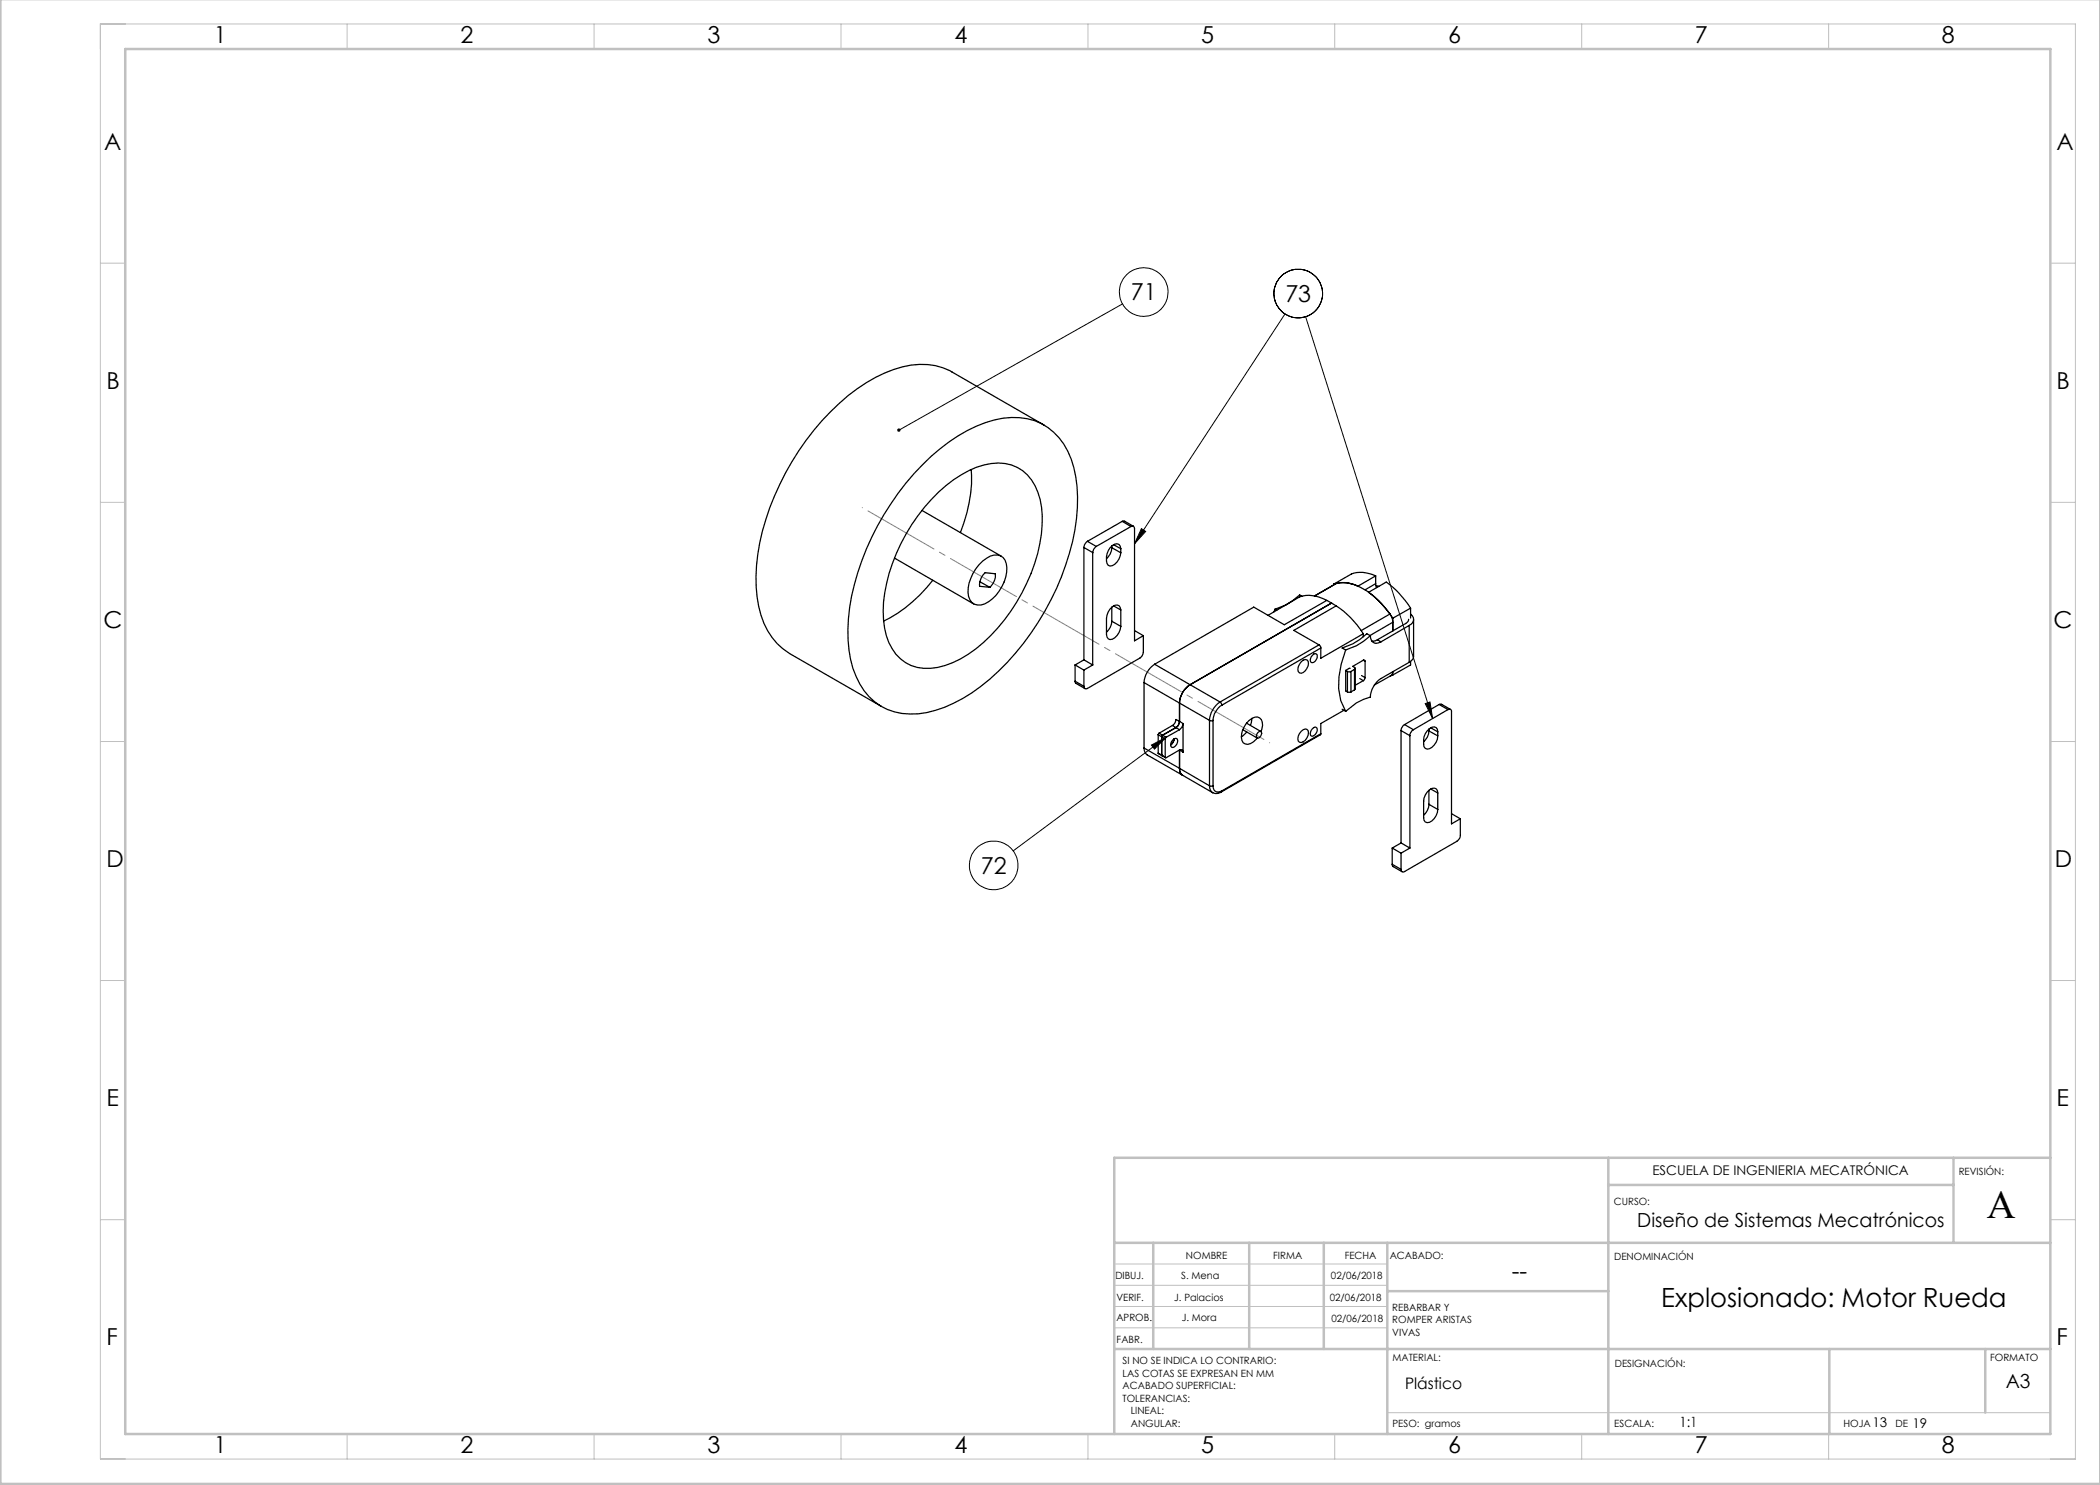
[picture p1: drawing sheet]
<svg xmlns="http://www.w3.org/2000/svg" width="420mm" height="297mm" viewBox="0 0 420 297" stroke-linecap="round" stroke-linejoin="round" font-family="sans-serif">
<!-- layer: Capa 1 -->
<g fill="none" stroke="#000" stroke-width=".2">
<path d="M224.5 60.8l-44.7 25.2M257 62.8l-30.1 46M261.1 63.4l25.4 80.3M228.3 105.7l.8 .6-2.2 2.5zM230.3 149l2.9-1.5-2.3 2.3zM233.2 147.5l-30.6 22.7M285 140.7l1-.3 .5 3.3z"/>
<circle cx="228.7" cy="58.4" r="4.9"/>
<circle cx="259.6" cy="58.7" r="4.9"/>
<circle cx="198.8" cy="173.1" r="4.9"/>
</g>
<path d="M253.9 148.6l-81.5-47.1" fill="none" stroke="#808080" stroke-width=".2" stroke-dasharray="15.2 1.3 1.3 1.3" stroke-dashoffset="-1.3"/>
<g fill="none" stroke="#c0c0c0" stroke-width=".2">
<path d="M20.1 4.8h395v287h-395zM69.4 4.8v5M118.8 4.8v5M168.2 4.8v5M217.6 4.8v5M266.9 4.8v5M316.3 4.8v5M365.7 4.8v5M20.1 52.6h4.9M410.1 52.6h5M20.1 100.5h4.9M410.1 100.5h5"/>
<path d="M20.1 148.3h4.9M410.1 148.3h5M20.1 196.1h4.9M410.1 196.1h5M20.1 243.9h4.9M222.8 257.1h54.7M222.8 252.8h54.7M410.1 243.9h5M222.8 261.3h54.7M222.8 265.6h54.7M69.4 286.8v5M118.8 286.8v5"/>
<path d="M168.2 286.8v5M217.6 286.8v5M266.9 286.8v5M277.5 282.5h132.6M316.3 286.8v5M365.7 286.8v5"/>
</g>
<g fill="none" stroke="#c0c0c0" stroke-width=".5">
<path d="M.1 -.1v296.9h419.9M25 9.8h385.1v277h-385.1zM321.6 237h69.1M321.7 231.6v55.2M390.7 231.6v17M410.1 231.6h-187.3v55.2M222.8 248.6h187.3M230.6 248.6v21.2M249.8 248.6v21.2M264.8 248.6v21.2M277.5 248.6v38.2M277.6 258.2h44.1"/>
<path d="M222.8 269.8h187.3M365.9 269.8v17M397.1 269.8v12.7"/>
</g>
<path d="M179.5 85.8v.4l.3-.2-.3 .2a.33 .33 0 0 0 .5 .1 .33 .33 0 0 0 0-.5 .33 .33 0 0 0-.5 0zM228.3 105.7l.8 .6-2.2 2.5zM230.3 149l2.9-1.5-2.3 2.3zM285 140.7l1-.3 .5 3.3z" fill="#000"/>
<g fill="none" stroke="#000" stroke-width=".25">
<path d="M184.5 93a31.9 31.9 0 0 1 14.4-9 12.3 12.3 0 0 1 12.9 3.6 18 18 0 0 1 3.7 11.8 47.3 47.3 0 0 1-7.9 25.1 46.2 46.2 0 0 1-15.1 15.2 20.1 20.1 0 0 1-12.1 3 11.6 11.6 0 0 1-9.2-7.4 27.6 27.6 0 0 1-.9-16.1 53.7 53.7 0 0 1 14.2-26.2zM187.7 98.4a18.6 18.6 0 0 1 12-5.8 8.1 8.1 0 0 1 7.9 5.9 20.3 20.3 0 0 1-.1 12.2 36.3 36.3 0 0 1-13.9 20.2 14.1 14.1 0 0 1-10.2 2.6 9 9 0 0 1-6.5-7.9 28 28 0 0 1 3.3-16.9 37.8 37.8 0 0 1 7.5-10.3zM194.2 93.9a27.6 27.6 0 0 1-2.1 12.6M208.8 85l-18.4-10.6a13.7 13.7 0 0 0-11.7-.5 35.7 35.7 0 0 0-14.3 10.2 53.7 53.7 0 0 0-12.8 26.8 24.6 24.6 0 0 0 1.9 15.2 12.3 12.3 0 0 0 4.4 4.6l18.4 10.6M178.9 111.6l15.8 9.2M184.4 102.1l15.8 9.1M186.5 116.1a28.5 28.5 0 0 1-9.8 8.1M195.8 112.9a5 5 0 0 1 3.7-1.9 2.17 2.17 0 0 1 1.9 2.5 8.4 8.4 0 0 1-4.5 7.3 2.26 2.26 0 0 1-2.3-.1 2.26 2.26 0 0 1-1-2.2 8.7 8.7 0 0 1 2.2-5.6zM196 116.3l2 1.2M197 114.5l2.1 .3a3.4 3.4 0 0 1-1.1 2.7l-2.1-.2a3.4 3.4 0 0 1 1.1-2.8zM216.8 109.5v22.5M216.8 109.5l1.7 1"/>
<path d="M217.5 108.3a1.6 1.6 0 0 0-.7 1.2M217.5 108.3l1.8 1M218.5 110.5v22.5M219.3 109.3a1.6 1.6 0 0 0-.8 1.2M222.4 109.5a3 3 0 0 1-1.1 2.3M222.4 109.5l1.8 1.1M222.4 109.2v.3M222.7 108.9l1.5 .8M224.2 109.7l-.4-.8a1.42 1.42 0 0 0-1.8 .7 3.2 3.2 0 0 0-.3 3.5 1.39 1.39 0 0 0 1.7-.7l.4-.6 .4-1.2M224.2 109.7v.9M224.4 104.3l.5-.1 1.8 1.1M224.4 104.3l1.8 1"/>
<path d="M224.4 104.3l-6.9 4M226.2 105.3a.44 .44 0 0 1 .5 0 .44 .44 0 0 1 .2 .4v22.5l1.8-1.1M226.2 105.3l-6.9 4M260.4 119.2l-.5-.2-2.7 2-2.2 .8M266.7 116.8v.1M267.3 116.7a8.7 8.7 0 0 1 7.2 2.4l1.2 1.1 2.3 2.6M267.3 116.7l-4.4 2.5M275.1 115.2l-3.5 2a6.2 6.2 0 0 0-4.9-.4M275.1 116.7l.2 .8M275.1 115.2a6.1 6.1 0 0 0-4.8-.4l-3.6 2M275.1 115.2v1.5M275.1 116.7l-2.1 1.3"/>
<path d="M275.2 117.1l.6 .2M215 136.2l.1 .4 1.9 1.1M215 133l1.8 1M215 136.2l1.8 1.1M215 133v3.2M216.8 134v3.3M216.8 132l1.7 1M216.8 132l-1.8 1M218.5 133l-1.7 1M222.4 124.2a3 3 0 0 1-1.1 2.2M222.4 121.4v2.8M222.4 124.2l1.8 1.1"/>
<path d="M222.7 121.2l1.5 .8M224.2 122l-.4-.9a1.42 1.42 0 0 0-1.8 .7l-.6 1.2-.1 .6v3.3l.4 .9a1.39 1.39 0 0 0 1.7-.7l.4-.6 .4-1.2M224.2 122v3.3M226.9 126.1l1.8 1M228.7 127.1v3.3a1.62 1.62 0 0 1-.7 1.2l-10.5 6.1a.44 .44 0 0 1-.5 0 .44 .44 0 0 1-.2-.4M228.8 136.5l13.1 7.6M228.8 136.5v13.1M230.9 132.9a4.8 4.8 0 0 0-2.1 3.6M230.9 132.9l7.1 4M238 136.9a4.6 4.6 0 0 0-2.1 3.7v3.7M238 136.9l6 3.5M255 121.8l-.2 .5"/>
<path d="M255 121.8l.3 .3M260.2 132.4l.4-.4 .5-.1 .3 .1a1.79 1.79 0 0 1-1.2 2.7l-.3-.1a1.3 1.3 0 0 1 0-1.7zM262.5 131.1l.2-.3h.5a1.15 1.15 0 0 1-.9 1.7 .96 .96 0 0 1 .2-1.4zM263.8 129l.3 .3 .1 .3M263.8 129l-19.8 11.4M264.2 129.6l-19.8 11.4M265.4 120.1a6.8 6.8 0 0 0-5.5-.7l-6.3 3.7M265.4 120.1l-8.5 4.9-6.1-3.6-19.9 11.5M265.4 120.1l.9 .5M266.3 120.6l-28.3 16.3M266.3 120.6l.9 .6M267.2 121.2a18.1 18.1 0 0 1 5.5 5.5"/>
<path d="M267.2 121.2l-8.4 4.9 5 2.9M269.1 130a16.2 16.2 0 0 0-1 10.1l1 2.2M269.1 134.1l.4 .2M269.1 134.1v4.1l.4 .2M269.5 134.3h.7M269.5 138.4h.7M269.5 134.3v4.1M269.8 133.7h.1M269.8 133.7l-.7 .4M270.2 134.3v4.1M270.9 133.9l-.7 .4M270.9 133.9v4.1"/>
<path d="M270.9 138l-.7 .4M271 133.7v4.1l-.1 .2M272 135.7l.7 .4M272.3 135.1l.7 .4M272.7 132a.21 .21 0 0 1 .2 0 .21 .21 0 0 1 .1 .3M272.7 132l-2.2 1.3 .5 .3-.1 .3M272.7 136.1l-1.7 1M272.7 126.7l-8.5 5v-2.1M272.7 126.7v.6M272.7 132l.3 .3M273 135.5l-.3 .6M273 132.3v3.2"/>
<path d="M274.1 127.1a1.3 1.3 0 0 0 .6 1.4 1.3 1.3 0 0 0 1.5-.1M274.1 127.1l-1.4 1.2-1.4 .8-2.2 .9M274.1 127.1l-.7-.4-1.4 1.2-1.4 .9-2.2 .8 .7 .4M275.5 127.9l-1.1 .3M275.5 127.9l.7 .5M278 122.8l.3 .6 .3 1.1-4.6 2.6M278 122.8l-5.8 3.3M278.6 135v-.6l-.4 .7-3.4 1.9M278.6 123.6v2.6M278.6 135l-.5 .2M281.7 123.9l-.1 .4-.5 .4-5.6 3.2M281.8 132.5l-5.6 3.2a4.8 4.8 0 0 0-2.1 3.7l-1.4 .5-1.4 .7-2.2 1.7"/>
<path d="M281.8 125.1l-5.6 3.3M281.8 125.1v7.4M282.1 122.8a1.25 1.25 0 0 1 .6 1.3 1.25 1.25 0 0 1-.9 1M282.1 121.6a18.7 18.7 0 0 0-4.9-5.2l-3.5 2.1a18.4 18.4 0 0 1 4.9 5.1M282.1 121.6l-3.5 2M282.1 121.6v2M282.1 132.3v.7l-3.5 2M282.7 123.9v7.3a1.42 1.42 0 0 1-.9 1.3M228.8 149.6a1.55 1.55 0 0 0 .6 1.4l7.1 4M228.8 149.6l7.1 4.1M231.6 150.6l.8 .5M231.6 147l.7 .4"/>
<path d="M231.6 150.6l.7 .4M231.6 147v3.6M231.8 146.6l-.2 .4M231.8 146.6l.7 .4M232.3 151l.1 .1M232.3 147.4v3.6M232.3 147.4l.7 .4M232.3 151l.7 .4M232.4 151.1l.7 .4M232.5 147l-.2 .4M232.5 147l.7 .5M233 147.8v3.6"/>
<path d="M233.2 147.5l-.2 .3M234.5 145.1l1.4 .8M234.5 145.1l-2.7 1.5M234.6 148l.5-.3h.2a1.15 1.15 0 0 1-1 1.7 1.05 1.05 0 0 1 .3-1.4zM234.8 147.8a1.62 1.62 0 0 1-.7 1.2 1.62 1.62 0 0 0 .7-1.2zM235.9 153.7a1.44 1.44 0 0 0 .6 1.3M235.9 144.3a1.61 1.61 0 0 1-.7 1.2l-2.7 1.5M235.9 144.3l-.7-.4a1.62 1.62 0 0 1-.7 1.2M235.9 150a.44 .44 0 0 1 .5 0 .44 .44 0 0 1 .2 .4M235.9 150l-2.7 1.5-.2-.1M235.9 150h.1M235.9 150v3.7"/>
<path d="M235.9 150l.7 .4M235.9 144.3l.7 .4M235.9 153.7l6 3.5M235.9 145.9l-2.7 1.6M236.5 155l6 3.5M236.6 144.7a1.61 1.61 0 0 1-.7 1.2M236.6 144.7v5.7M241.9 144.1l.2 .1 .5-.1M241.9 157.2h.7M241.9 157.2a1.56 1.56 0 0 0 .6 1.3M241.9 144.1v13.1M242.6 157.2a1.09 1.09 0 0 0 .5 1.1 1.09 1.09 0 0 0 1.3-.1"/>
<path d="M242.6 144.1v13.1M244 140.4a4.8 4.8 0 0 0-2.1 3.7M244 140.4l.4 .6M244.3 158.4a1.67 1.67 0 0 1-1.8 .1M244.4 141a3.9 3.9 0 0 0-1.8 3.1M244.4 158.2l-.1 .2M249.3 144.6l2.9 1.7M249.3 146.4l-1.1 1M250.4 143.7a3.9 3.9 0 0 0-1.8 4.9 2.06 2.06 0 0 0 2.9-1l-2.9-1.7M250.4 143.7a1.33 1.33 0 0 1 1.6-.1 1.33 1.33 0 0 1 .5 1.5l-.3 1.2M250.4 143.7l-.3 1.4M251.6 146.5l.6-.2a.86 .86 0 0 1-.8 1.3l-.1-.6z"/>
<path d="M260.2 146.3l.4-.4 .5-.1 .3 .1a1.29 1.29 0 0 1 0 1.7 1.1 1.1 0 0 1-1.8 .6 1.96 1.96 0 0 1 .6-1.9zM262.5 145.7l.5-.3 .2 .1a1.16 1.16 0 0 1-.9 1.7 1 1 0 0 1 .2-1.5zM264.2 146.8l-.1 .1-19.8 11.5M264.2 146.8l-19.8 11.4M268.4 141.8l.7 .5M268.8 142.1l-4.6 2.6v2.1M280.2 146.1v22.5M280.2 146.1l1.8 1M280.9 144.9a1.62 1.62 0 0 0-.7 1.2M280.9 144.9l1.8 1M282 147.1v22.5M282.7 145.9a1.62 1.62 0 0 0-.7 1.2"/>
<path d="M285.8 146.2a3 3 0 0 1-1.1 2.2M285.8 146.2l1.7 1M285.8 145.8v.4M285.8 158.1v2.8M286.1 145.6l1.4 .8M286.1 157.8l1.4 .8M287.5 146.4v-.5l-.3-.4a1.42 1.42 0 0 0-1.8 .7 3.3 3.3 0 0 0-.4 3.5 1.42 1.42 0 0 0 1.8-.7l.7-1.2v-.6M287.5 158.6v-.5l-.3-.3a1.42 1.42 0 0 0-1.8 .6l-.6 1.3-.1 .6v3.2l.1 .5 .2 .4a1.42 1.42 0 0 0 1.8-.7l.7-1.2v-.6M287.5 146.4v.8M287.5 158.6v3.3M287.8 140.9h.5l1.8 1M287.8 140.9l1.8 1"/>
<path d="M287.8 140.9l-6.9 4M289.6 141.9a.44 .44 0 0 1 .5 0 .44 .44 0 0 1 .2 .4v22.5l1.8-1M289.6 141.9l-6.9 4M278.4 172.9l.2 .4 1.8 1M278.4 169.6l1.8 1M278.4 172.9l1.8 1M278.4 169.6v3.3M280.2 170.6v3.3M280.2 168.6l1.8 1M280.2 168.6l-1.8 1M282 169.6l-1.8 1M285.8 160.9a3 3 0 0 1-1.1 2.2"/>
<path d="M285.8 160.9l1.7 1M290.3 162.7l1.8 1.1M292.1 163.8v3.2a1.38 1.38 0 0 1-.7 1.3l-10.5 6a.44 .44 0 0 1-.5 0 .44 .44 0 0 1-.2-.4"/>
</g>
<text font-size="8" x="397.4" y="243.7">A</text>
<text font-size="5.3" x="332.2" y="261.3">Explosionado: Motor Rueda</text>
<g font-size="4.7">
<text x="42.7" y="8.6">1</text>
<text x="92.1" y="8.6">2</text>
<text x="141.5" y="8.6">3</text>
<text x="190.9" y="8.6">4</text>
<text x="240.2" y="8.6">5</text>
<text x="289.6" y="8.6">6</text>
<text x="339" y="8.6">7</text>
<text x="388.4" y="8.6">8</text>
<text x="20.8" y="29.9">A</text>
<text x="411.3" y="29.9">A</text>
<text x="226.2" y="60.1">71</text>
<text x="257.1" y="60.4">73</text>
<text x="21.3" y="77.8">B</text>
<text x="411.3" y="77.8">B</text>
<text x="20.7" y="125.5">C</text>
<text x="410.7" y="125.6">C</text>
<text x="21.3" y="173.4">D</text>
<text x="410.9" y="173.4">D</text>
<text x="196.2" y="174.8">72</text>
<text x="21.3" y="221.2">E</text>
<text x="411.3" y="221.2">E</text>
<text x="302.4" y="255.9">--</text>
<text x="21.3" y="269.1">F</text>
<text x="411.3" y="269.1">F</text>
<text x="42.8" y="290.6">1</text>
<text x="92.1" y="290.6">2</text>
<text x="141.5" y="290.6">3</text>
<text x="190.9" y="290.6">4</text>
<text x="240.3" y="290.6">5</text>
<text x="289.6" y="290.6">6</text>
<text x="339" y="290.6">7</text>
<text x="388.4" y="290.6">8</text>
</g>
<g font-size="3.9">
<text x="327.5" y="245.4">Diseño de Sistemas Mecatrónicos</text>
<text x="401.1" y="277.7">A3</text>
</g>
<text font-size="3.2" x="281" y="277.9">Plástico</text>
<text font-size="2.8" x="335.9" y="285.4">1:1</text>
<g font-size="2.7">
<text x="330.5" y="235">ESCUELA DE INGENIERIA MECATRÓNICA</text>
<text x="374.5" y="285.5">13</text>
<text x="382.5" y="285.5">19</text>
</g>
<g font-size="2">
<text x="391.8" y="235">REVISIÓN:</text>
<text x="322.8" y="241">CURSO:</text>
<text x="237.2" y="251.8">NOMBRE</text>
<text x="254.6" y="251.7">FIRMA</text>
<text x="268.9" y="251.9">FECHA</text>
<text x="277.9" y="251.9">ACABADO:</text>
<text x="223.1" y="255.9">DIBUJ.</text>
<text x="236.2" y="255.9">S. Mena</text>
<text x="266.2" y="255.9">02/06/2018</text>
<text x="322.8" y="252">DENOMINACIÓN</text>
<text x="223.3" y="260.1">VERIF.</text>
<text x="234.9" y="260.1">J. Palacios</text>
<text x="266" y="260.3">02/06/2018</text>
<text x="278.5" y="262.2">REBARBAR Y</text>
<text x="223.3" y="264.2">APROB.</text>
<text x="223.3" y="268.6">FABR.</text>
<text x="236.4" y="264.2">J. Mora</text>
<text x="266.3" y="264.5">02/06/2018</text>
<text x="278.5" y="264.7">ROMPER ARISTAS</text>
<text x="278.5" y="267.2">VIVAS</text>
<text x="224.5" y="272.8">SI NO SE INDICA LO CONTRARIO:</text>
<text x="224.5" y="275.3">LAS COTAS SE EXPRESAN EN MM</text>
<text x="278.5" y="272.3">MATERIAL:</text>
<text x="323" y="273.4">DESIGNACIÓN:</text>
<text x="398" y="272.3">FORMATO</text>
<text x="224.5" y="277.8">ACABADO SUPERFICIAL:</text>
<text x="224.5" y="280.3">TOLERANCIAS:</text>
<text x="226.1" y="282.8">LINEAL:</text>
<text x="226.2" y="285.3">ANGULAR:</text>
<text x="278.5" y="285.3">PESO: gramos</text>
<text x="322.9" y="285.3">ESCALA:</text>
<text x="368.7" y="285.5">HOJA</text>
<text x="379.1" y="285.5">DE</text>
</g>
</svg>
